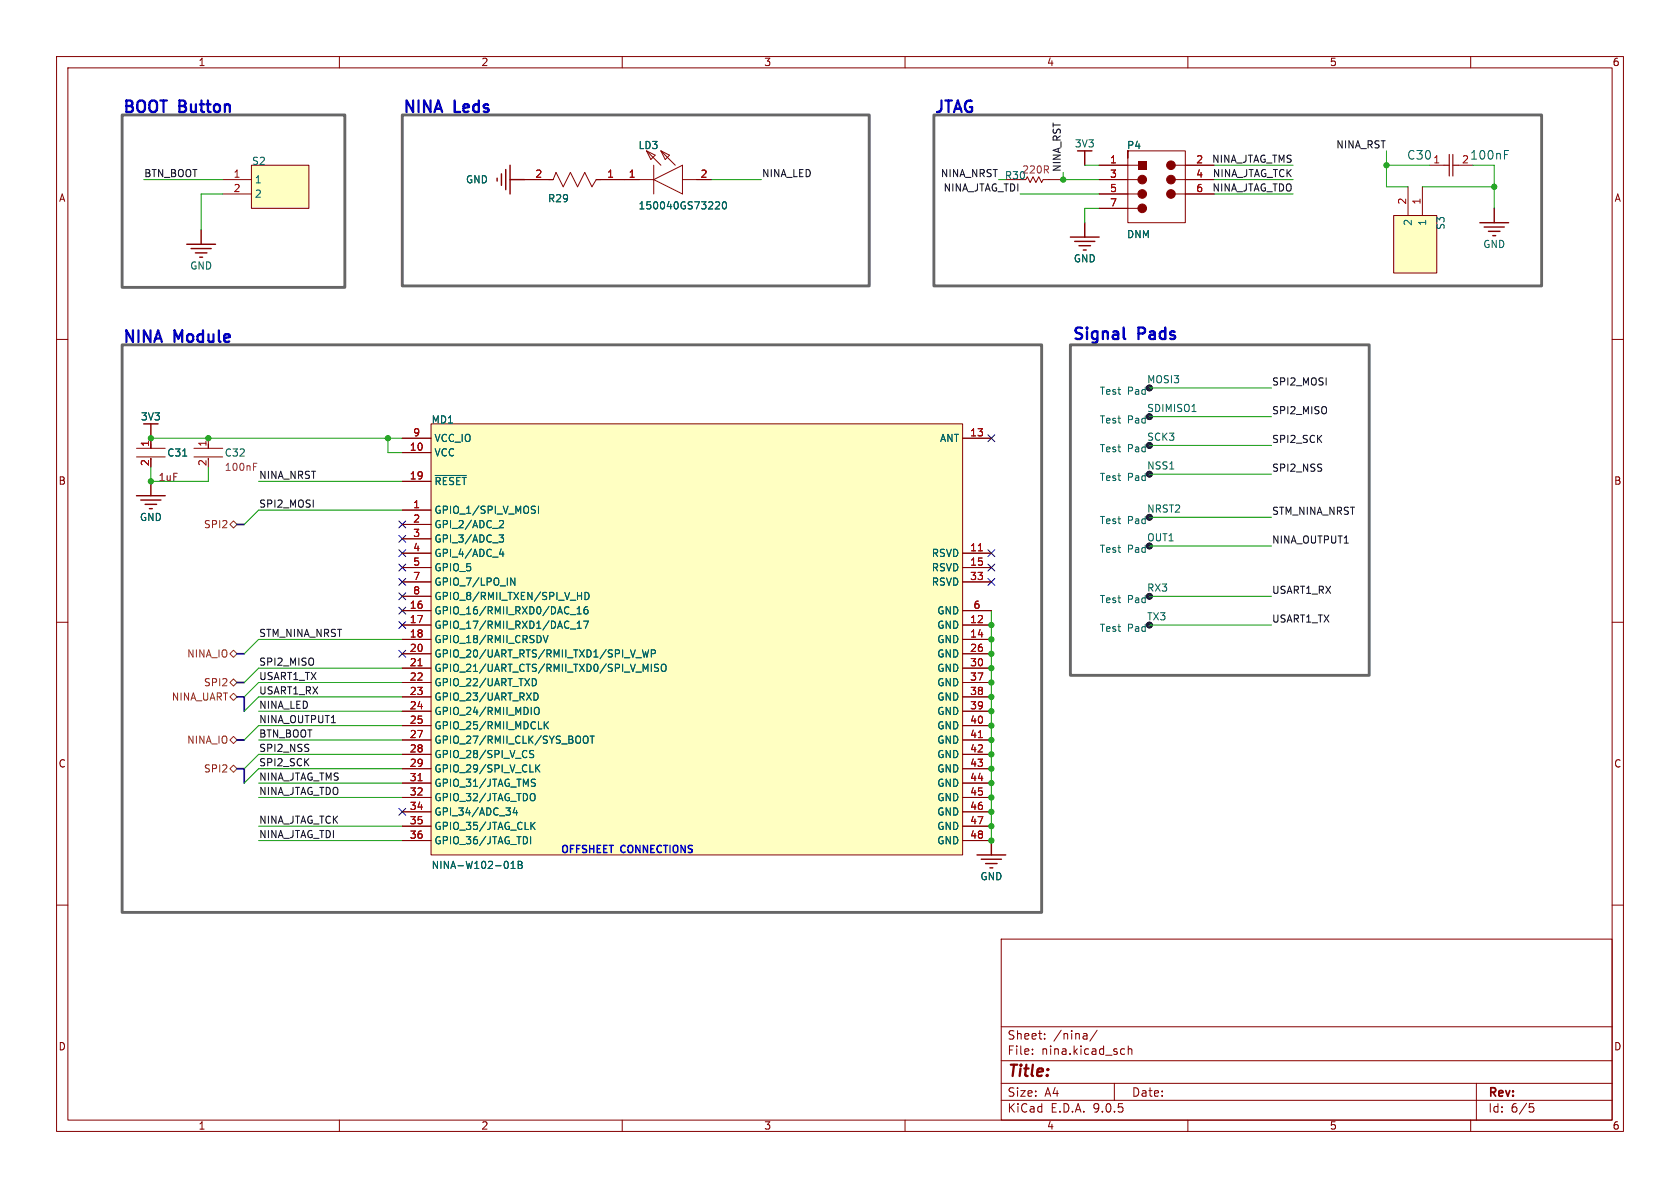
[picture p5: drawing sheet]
<svg xmlns="http://www.w3.org/2000/svg" width="297mm" height="210mm" viewBox="0 0 297 210" stroke-linecap="round" stroke-linejoin="round" font-family="sans-serif">
<g fill="none" stroke="#840000" stroke-width=".18">
<path d="M10 10h277v190h-277zM12 12h273v186h-273zM60 10v2M110 10v2M160 10v2M210 10v2M260 10v2M180.3 31.8h1.1l.2-.6 .5 1.1 .5-1.1 .5 1.1 .5-1.1 .5 1.1 .3-.5h3.6M252.7 29.2h2.6M257.8 29.2h2.5M10 60h2M24.1 79.2h5.1"/>
<path d="M26.7 77.5v1.7M285 60h2M24.1 80.8h5.1M10 110h2M285 110h2M10 160h2M177 166h108v32h-108zM285 160h2M60 198v2M110 198v2M160 198v2M177 194.5h108"/>
<path d="M177 191.5h108M177 187.5h108M177 181.5h108M182.5 186.3v.1M182.5 185.5v.1M184.7 183.6v.1M184.7 182.8v.1M192.1 182.8l.1 .9M192.2 183.6l-.2 .1M192.2 183.1h-.2M194 182.1l-1.3 2M197 191.5v3"/>
<path d="M198.4 185.4l.4 .1M198.8 186.3l-.4 .1M199.5 185.5l.2-.1 .3 .1 .1 .9M199.5 184.9v1.5M210 198v2M260 198v2M261 191.5v6.5M270.4 195.1h.7M270.5 195.7h.4l.3 .3-.2 .5-.5 .1"/>
</g>
<g fill="#3f4511" stroke="#3f4511" stroke-width=".18">
<circle cx="203.2" cy="68.6" r=".51"/>
<circle cx="203.2" cy="105.4" r=".51"/>
</g>
<g fill="none" stroke="#000" stroke-width=".18">
<circle cx="203.2" cy="68.6" r=".51"/>
<circle cx="203.2" cy="105.4" r=".51"/>
</g>
<path d="M266 26.6h.7M32.3 80.6h.7" fill="none" stroke="#006464" stroke-width=".18"/>
<path d="M191.8 26.7v2.5M191.8 39.4v2.5M261.6 39.4h5.1M264.2 36.8v2.6M189.2 41.9h5.1M190 42.7h3.5M190.8 43.4h2M191.5 44.2h.5M262.4 40.1h3.5M263.1 40.9h2.1M263.9 41.7h.5" fill="none" stroke="#840000" stroke-width=".25"/>
<path d="M255.3 29.2h.9M256.2 27.3v3.8M256.8 29.2h1M256.8 27.3v3.8" fill="none" stroke="#840000" stroke-width=".2"/>
<path d="M246.4 38.1h7.6v10.2h-7.6z" fill="#ffffc2"/>
<path d="M246.4 38.1h7.6v10.2h-7.6z" fill="none" stroke="#800000" stroke-width=".18"/>
<path d="M110.5 31.8h5.1M114.3 26.7l1.5 .7-.7 .8zM114.3 26.7l2.5 2.5M115.6 29.2v5.1M115.6 31.8l5-2.6v5.1zM116.8 26.7l1.6 .7-.8 .8zM116.8 26.7l2.6 2.5M120.6 31.8h5.1M248.9 33v5.1M251.5 33v5.1" fill="none" stroke="#840000" stroke-width=".18"/>
<path d="M126.7 35.7h.4l.1 .3-.8 .9h.8M127.8 35.8l.2-.1a.68 .68 0 0 1 .4 .6 .68 .68 0 0 1-.4 .6l-.2-.1-.1-.3z" fill="none" stroke="#006464" stroke-width=".18"/>
<path d="M172.7 151.1h5.1M173.5 151.9h3.5M174.2 152.7h2.1M175 153.4h.5M175.3 148.6v2.5" fill="none" stroke="#840000" stroke-width=".25"/>
<path d="M76.2 74.9h94v76.2h-94z" fill="#ffffc2"/>
<path d="M76.2 74.9h94v76.2h-94z" fill="none" stroke="#800000" stroke-width=".18"/>
<g fill="none" stroke="#840000" stroke-width=".18">
<path d="M199.4 26.7h10.1v12.7h-10.1v-12.7v1.2M199.4 29.2h1.8M199.4 31.8h1.8M199.4 34.3h1.8M199.4 36.8h1.8M71.1 77.5h5.1M170.2 77.5h5.1M71.1 80h5.1M71.1 85.1h5.1M71.1 90.2h5.1M71.1 92.7h5.1M71.1 95.3h5.1"/>
<path d="M71.1 97.8h5.1M170.2 97.8h5.1M71.1 100.3h5.1M71.1 102.9h5.1M71.1 105.4h5.1M71.1 108h5.1M71.1 110.5h5.1M71.1 113h5.1M71.1 115.6h5.1M71.1 118.1h5.1M170.2 100.3h5.1M170.2 102.9h5.1"/>
<path d="M170.2 108h5.1M170.2 110.5h5.1M170.2 113h5.1M170.2 115.6h5.1M170.2 118.1h5.1M71.1 120.7h5.1M71.1 123.2h5.1M71.1 125.7h5.1M71.1 128.3h5.1M71.1 130.8h5.1M71.1 133.4h5.1M71.1 135.9h5.1"/>
<path d="M71.1 138.4h5.1M170.2 120.7h5.1M170.2 123.2h5.1M170.2 125.7h5.1M170.2 128.3h5.1M170.2 130.8h5.1M170.2 133.4h5.1M170.2 135.9h5.1M170.2 138.4h5.1M71.1 141h5.1M71.1 143.5h5.1M71.1 146.1h5.1"/>
<path d="M71.1 148.6h5.1M170.2 141h5.1M170.2 143.5h5.1M170.2 146.1h5.1M170.2 148.6h5.1"/>
</g>
<g fill="none" stroke="#006464" stroke-width=".18">
<path d="M76.9 84h5.5M88.2 94.6h.8l-.4 .4 .4 .2v.4l-.2 .2h-.4M88.4 92.1l.4-.1 .2 .4-.8 .9h.8M88.6 97l-.3 .9h.8M88.9 97.5v.9M94.5 89.5h.1M94.5 90.2l.1 .2-.1 .3M95.2 89.5v1.2M90.3 102.2l.7 1.2v-1.2M94.4 120a.68 .68 0 0 1 .4 .6 .68 .68 0 0 1-.4 .6M96 112.3l.5 1.3 .4-1.3M100.8 108.7h1"/>
<path d="M100.8 111.2h1M102 108.5h.8M102 107.6l.4-.3v1.2M102 110.2l.4-.4v1.3M102 111.1h.8M102.1 105.3h.7M102.8 104.7v1.3M103.2 109.8h.8l-.5 1.3M103.4 104.7a.64 .64 0 0 1 .7 .7 .64 .64 0 0 1-.7 .6zM103.8 107.3h-.3a.86 .86 0 0 0 0 1.2l.4-.1 .1-.4-.3-.3h-.2l-.3 .3M113.6 114.9l.3 1.2 .2-.9 .3 .9 .3-1.2M115.1 115.5h.7l.1-.2-.1-.3-.7-.1v1.2"/>
<path d="M116.4 117.5l-.5-.1-.1 .1v.4l.5 .2 .1 .3-.2 .3-.5-.1M117 117.6l.2-.2a.43 .43 0 0 1 .6 .4v.5a.42 .42 0 0 1-.5 .4 .42 .42 0 0 1-.4-.4zM94.2 138.3l.3 .2 .1 .3-.2 .2h-.3M94.2 137.7l.4 .1M94.3 132.7h-.4l-.2 .1v.3l.5 .3 .1 .3-.2 .2h-.5M94.4 122.5a.64 .64 0 0 1 .7 .6 .64 .64 0 0 1-.7 .7M94.5 125.2l.3-.2a.43 .43 0 0 1 .5 .5v.4a.42 .42 0 0 1-.4 .4 .42 .42 0 0 1-.4-.4zM94.7 135.2v1.3M94.9 135.7l.5 .8M95.4 135.2l-.7 .7M96.2 127.6v1.2M96.4 128.1l.5 .7"/>
<path d="M96.9 127.6l-.7 .7M103.3 130.2l.1-.1a.43 .43 0 0 1 .6 .4v.5a.42 .42 0 0 1-.3 .4 .42 .42 0 0 1-.4-.1M104.3 130.1h.8M104.7 130.1v1.3M90.3 153.5h.8M90.3 152.6l.4-.3v1.2M91 142.8l-.3 .9h.8M91.3 143.2v.9M91.6 152.3h.4l.3 .2-.3 .4 .3 .1v.3l-.2 .2h-.5zM91.6 152.9h.4M93.8 147.9v1.3M94 145.9l.6 .7"/>
<path d="M94.3 140.3h.1a.81 .81 0 0 1-.1 1.2M94.6 145.4l-.7 .7"/>
</g>
<path d="M173 97.4h.7M73.9 117.7h.7M73.9 138h.7M173 130.4h.7" fill="none" stroke="#a90000" stroke-width=".18"/>
<g fill="#840000" stroke="#840000" stroke-width=".18">
<circle cx="201.9" cy="31.7" r=".76"/>
<circle cx="201.9" cy="34.3" r=".76"/>
<circle cx="201.9" cy="36.8" r=".76"/>
</g>
<path d="M201.2 28.4h1.5v1.6h-1.5z" fill="#840000"/>
<g fill="#840000" stroke="#840000" stroke-width=".18">
<circle cx="207" cy="29.2" r=".76"/>
<circle cx="207" cy="31.7" r=".76"/>
<circle cx="207" cy="34.3" r=".76"/>
</g>
<path d="M92.7 31.8h5.1l.5-1.3 1.3 2.5 1.2-2.5 1.3 2.5 1.3-2.5 1.2 2.5 .8-1.2h5.1M194.3 29.2h5.1M194.3 31.8h5.1M194.3 34.3h5.1M194.3 36.8h5.1M207.8 29.2h6.8M207.8 31.8h6.8M207.8 34.3h6.8" fill="none" stroke="#840000" stroke-width=".18"/>
<g fill="#3f4511" stroke="#3f4511" stroke-width=".18">
<circle cx="203.2" cy="83.8" r=".51"/>
<circle cx="203.2" cy="78.7" r=".51"/>
<circle cx="203.2" cy="73.7" r=".51"/>
<circle cx="203.2" cy="96.5" r=".51"/>
<circle cx="203.2" cy="110.5" r=".51"/>
<circle cx="203.2" cy="91.4" r=".51"/>
</g>
<g fill="none" stroke="#000" stroke-width=".18">
<circle cx="203.2" cy="78.7" r=".51"/>
<circle cx="203.2" cy="73.7" r=".51"/>
<circle cx="203.2" cy="91.4" r=".51"/>
<circle cx="203.2" cy="83.8" r=".51"/>
<circle cx="203.2" cy="96.5" r=".51"/>
<circle cx="203.2" cy="110.5" r=".51"/>
</g>
<path d="M210.7 72.8h.8" fill="none" stroke="#006464" stroke-width=".18"/>
<path d="M87.9 31.5v.5M88.6 30.7v2.1M89.4 30v3.5M90.2 29.2v5.1M90.2 31.8h2.5" fill="none" stroke="#840000" stroke-width=".25"/>
<path d="M44.4 29.2h10.2v7.6h-10.2z" fill="#ffffc2"/>
<path d="M44.4 29.2h10.2v7.6h-10.2z" fill="none" stroke="#800000" stroke-width=".18"/>
<g fill="none" stroke="#840000" stroke-width=".18">
<path d="M39.4 31.8h5M39.4 34.3h5M92.7 31.8h5.1M105.4 31.8h7.6M123.2 31.8h2.5M194.3 31.8h5.1M194.3 34.3h5.1M194.3 29.2h5.1M194.3 36.8h5.1M209.5 31.8h5.1M209.5 34.3h5.1M209.5 29.2h5.1"/>
<path d="M26.7 77.5v1.7M34.3 79.2h5.1M36.8 77.5v1.7M71.1 77.5h5.1M170.2 77.5h5.1M34.3 80.8h5.1M71.1 80h5.1M71.1 85.1h5.1M71.1 90.2h5.1M71.1 92.7h5.1M71.1 95.3h5.1M71.1 97.8h5.1"/>
<path d="M170.2 97.8h5.1M71.1 100.3h5.1M71.1 102.9h5.1M71.1 105.4h5.1M71.1 108h5.1M71.1 110.5h5.1M71.1 113h5.1M71.1 115.6h5.1M71.1 118.1h5.1M170.2 100.3h5.1M170.2 102.9h5.1M170.2 108h5.1"/>
<path d="M170.2 110.5h5.1M170.2 113h5.1M170.2 115.6h5.1M170.2 118.1h5.1M71.1 120.7h5.1M71.1 123.2h5.1M71.1 125.7h5.1M71.1 128.3h5.1M71.1 130.8h5.1M71.1 133.4h5.1M71.1 135.9h5.1M71.1 138.4h5.1"/>
<path d="M170.2 120.7h5.1M170.2 123.2h5.1M170.2 125.7h5.1M170.2 128.3h5.1M170.2 130.8h5.1M170.2 133.4h5.1M170.2 135.9h5.1M170.2 138.4h5.1M71.1 141h5.1M71.1 143.5h5.1M71.1 146.1h5.1M71.1 148.6h5.1"/>
<path d="M170.2 141h5.1M170.2 143.5h5.1M170.2 146.1h5.1M170.2 148.6h5.1"/>
</g>
<path d="M33 43.2h5.1M33.8 43.9h3.5M34.5 44.7h2.1M35.3 45.5h.5M35.6 40.6v2.6M26.7 74.9v2.6M24.1 87.6h5.1M24.9 88.4h3.5M25.7 89.2h2M26.4 89.9h.5M26.7 85.1v2.5" fill="none" stroke="#840000" stroke-width=".25"/>
<path d="M44.8 82.5h.4M44.8 81.9h.6" fill="none" stroke="#840084" stroke-width=".18"/>
<path d="M40.6 92.7l.7-.6 .6 .6-.6 .6zM40.6 115.6l.7-.7 .6 .7-.6 .6zM40.6 135.9l.7-.6 .6 .6-.6 .6zM40.6 123.2l.7-.6 .6 .6-.6 .6zM41.3 120l.6 .7-.6 .6-.7-.6zM41.3 130.2l.6 .6-.6 .6-.7-.6z" fill="none" stroke="#725600" stroke-width=".18"/>
<path d="M41.9 92.7h1.3M41.9 115.6h1.3M41.9 123.2h1.3v2.5M41.9 135.9h1.3v2.5M41.9 120.7h1.3M41.9 130.8h1.3" fill="none" stroke="#000084" stroke-width=".3"/>
<g fill="none" stroke="#009600" stroke-width=".18">
<path d="M25.4 31.8h14M39.4 34.3h-3.8v6.3M125.7 31.8h8.9M176.5 31.8h1.3M180.3 34.3h14M188 30.5v1.3h6.3M191.8 29.2h2.5M194.3 36.8h-2.5v2.6M214.6 31.8h14M214.6 29.2h14M214.6 34.3h14M245.1 29.2h7.6"/>
<path d="M245.1 26.7v6.3h3.8M251.5 33h12.7M260.3 29.2h3.9v7.6M26.7 77.5h44.4M68.6 77.5v2.5h2.5M203.2 73.7h21.6M203.2 78.7h21.6M203.2 68.6h21.6M26.7 82.6v2.5h10.1v-2.5M45.7 85.1h25.4M71.1 90.2h-25.4l-2.5 2.5M203.2 96.5h21.6"/>
<path d="M203.2 91.4h21.6M203.2 83.8h21.6M71.1 113h-25.4l-2.5 2.6M71.1 118.1h-25.4l-2.5 2.6M175.3 108v40.6M203.2 105.4h21.6M203.2 110.5h21.6M45.7 125.7h25.4M45.7 130.8h25.4M45.7 138.4h25.4M71.1 123.2h-25.4l-2.5 2.5M71.1 135.9h-25.4l-2.5 2.5"/>
<path d="M71.1 128.3h-25.4l-2.5 2.5M71.1 133.4h-25.4l-2.5 2.5M71.1 120.7h-25.4l-2.5 2.5M45.7 141h25.4M45.7 148.6h25.4M45.7 146.1h25.4"/>
</g>
<g fill="none" stroke="#000084" stroke-width=".18">
<path d="M174.7 76.9l1.2 1.2M175.9 76.9l-1.2 1.2M70.5 97.2l1.2 1.2M70.5 99.7l1.2 1.2M70.5 94.6l1.2 1.3M70.5 92.1l1.2 1.2M71.7 97.2l-1.2 1.2M71.7 99.7l-1.2 1.2M71.7 94.6l-1.2 1.3M71.7 92.1l-1.2 1.2M174.7 97.2l1.2 1.2M174.7 99.7l1.2 1.2"/>
<path d="M175.9 97.2l-1.2 1.2M175.9 99.7l-1.2 1.2M70.5 104.8l1.2 1.2M70.5 102.3l1.2 1.2M70.5 107.3l1.2 1.3M70.5 115l1.2 1.2M70.5 109.9l1.2 1.2M71.7 104.8l-1.2 1.2M71.7 102.3l-1.2 1.2M71.7 107.3l-1.2 1.3M71.7 115l-1.2 1.2M71.7 109.9l-1.2 1.2"/>
<path d="M174.7 102.3l1.2 1.2M175.9 102.3l-1.2 1.2M70.5 142.9l1.2 1.2M71.7 142.9l-1.2 1.2"/>
</g>
<path d="M198.8 59.8l.1 .1" fill="none" stroke="#0000c2" stroke-width=".41"/>
<path d="M21.6 20.3h39.4v30.5h-39.4zM71.1 20.3h82.6v30.2h-82.6zM165.1 20.3h107.4v30.2h-107.4zM21.6 61h162.5v100.3h-162.5zM189.2 61h52.9v58.4h-52.9z" fill="none" stroke="#666" stroke-width=".51"/>
<g fill="none" stroke="#006464" stroke-width=".18">
<path d="M126.7 35.7h.4l.1 .3-.8 .9h.8M127.8 35.8l.2-.1a.68 .68 0 0 1 .4 .6 .68 .68 0 0 1-.4 .6l-.2-.1-.1-.3zM32.3 80.6h.7M76.9 84h5.5M88.2 94.6h.8l-.4 .4 .4 .2v.4l-.2 .2h-.4M88.4 92.1l.4-.1 .2 .4-.8 .9h.8M88.6 97l-.3 .9h.8M88.9 97.5v.9M94.5 89.5h.1M94.5 90.2l.1 .2-.1 .3M95.2 89.5v1.2M90.3 102.2l.7 1.2v-1.2"/>
<path d="M94.4 120a.68 .68 0 0 1 .4 .6 .68 .68 0 0 1-.4 .6M96 112.3l.5 1.3 .4-1.3M100.8 108.7h1M100.8 111.2h1M102 108.5h.8M102 107.6l.4-.3v1.2M102 110.2l.4-.4v1.3M102 111.1h.8M102.1 105.3h.7M102.8 104.7v1.3M103.2 109.8h.8l-.5 1.3M103.4 104.7a.64 .64 0 0 1 .7 .7 .64 .64 0 0 1-.7 .6z"/>
<path d="M103.8 107.3h-.3a.86 .86 0 0 0 0 1.2l.4-.1 .1-.4-.3-.3h-.2l-.3 .3M113.6 114.9l.3 1.2 .2-.9 .3 .9 .3-1.2M115.1 115.5h.7l.1-.2-.1-.3-.7-.1v1.2M116.4 117.5l-.5-.1-.1 .1v.4l.5 .2 .1 .3-.2 .3-.5-.1M117 117.6l.2-.2a.43 .43 0 0 1 .6 .4v.5a.42 .42 0 0 1-.5 .4 .42 .42 0 0 1-.4-.4zM94.2 138.3l.3 .2 .1 .3-.2 .2h-.3M94.2 137.7l.4 .1M94.3 132.7h-.4l-.2 .1v.3l.5 .3 .1 .3-.2 .2h-.5M94.4 122.5a.64 .64 0 0 1 .7 .6 .64 .64 0 0 1-.7 .7M94.5 125.2l.3-.2a.43 .43 0 0 1 .5 .5v.4a.42 .42 0 0 1-.4 .4 .42 .42 0 0 1-.4-.4zM94.7 135.2v1.3M94.9 135.7l.5 .8"/>
<path d="M95.4 135.2l-.7 .7M96.2 127.6v1.2M96.4 128.1l.5 .7M96.9 127.6l-.7 .7M103.3 130.2l.1-.1a.43 .43 0 0 1 .6 .4v.5a.42 .42 0 0 1-.3 .4 .42 .42 0 0 1-.4-.1M104.3 130.1h.8M104.7 130.1v1.3M90.3 153.5h.8M90.3 152.6l.4-.3v1.2M91 142.8l-.3 .9h.8M91.3 143.2v.9M91.6 152.3h.4l.3 .2-.3 .4 .3 .1v.3l-.2 .2h-.5z"/>
<path d="M91.6 152.9h.4M93.8 147.9v1.3M94 145.9l.6 .7M94.3 140.3h.1a.81 .81 0 0 1-.1 1.2M94.6 145.4l-.7 .7"/>
</g>
<path d="M173 97.4h.7M73.9 117.7h.7M73.9 138h.7M173 130.4h.7" fill="none" stroke="#a90000" stroke-width=".18"/>
<g fill="#009600" stroke="#009600" stroke-width=".18">
<circle cx="175.3" cy="146.1" r=".46"/>
<circle cx="175.3" cy="148.6" r=".46"/>
<circle cx="175.3" cy="135.9" r=".46"/>
<circle cx="175.3" cy="130.8" r=".46"/>
<circle cx="175.3" cy="133.4" r=".46"/>
<circle cx="175.3" cy="118.1" r=".46"/>
<circle cx="175.3" cy="120.7" r=".46"/>
<circle cx="175.3" cy="123.2" r=".46"/>
<circle cx="175.3" cy="125.7" r=".46"/>
<circle cx="175.3" cy="128.3" r=".46"/>
<circle cx="175.3" cy="113" r=".46"/>
<circle cx="175.3" cy="115.6" r=".46"/>
<circle cx="175.3" cy="143.5" r=".46"/>
<circle cx="175.3" cy="141" r=".46"/>
<circle cx="175.3" cy="138.4" r=".46"/>
<circle cx="36.8" cy="77.5" r=".46"/>
<circle cx="26.7" cy="85.1" r=".46"/>
<circle cx="26.7" cy="77.5" r=".46"/>
<circle cx="68.6" cy="77.5" r=".46"/>
<circle cx="175.3" cy="110.5" r=".46"/>
<circle cx="188" cy="31.8" r=".46"/>
<circle cx="245.1" cy="29.2" r=".46"/>
<circle cx="264.2" cy="33" r=".46"/>
</g>
<g font-size="2.8" fill="#0000c2">
<text x="21.6" y="20.1">BOOT</text>
<text x="31.8" y="20.1">Button</text>
<text x="71.1" y="20.1">NINA</text>
<text x="80.4" y="20.1">Leds</text>
<text x="165.1" y="20.1">JTAG</text>
<text x="21.6" y="60.7">NINA</text>
<text x="30.9" y="60.7">Module</text>
<text x="189.5" y="60.2">Signal</text>
<text x="201.3" y="60.2">Pads</text>
</g>
<text font-size="2.8" fill="#840000" x="178" y="190.9">Title:</text>
<g font-size="2.1" fill="#006464">
<text x="248.7" y="28.4">C30</text>
<text x="259.8" y="28.4">100nF</text>
</g>
<g font-size="2.1" fill="#840000">
<text x="178" y="184">Sheet:</text>
<text x="186.2" y="184">/nina/</text>
<text x="178" y="186.7">File:</text>
<text x="184.1" y="186.7">nina.kicad_sch</text>
<text x="178" y="196.9">KiCad</text>
<text x="178" y="194.1">Size:</text>
<text x="184.7" y="194.1">A4</text>
<text x="185.7" y="196.9">E.D.A.</text>
<text x="193.3" y="196.9">9.0.5</text>
<text x="200" y="194.1">Date:</text>
<text x="263" y="194.3">Rev:</text>
<text x="263" y="196.9">Id:</text>
<text x="267.1" y="196.9">6/5</text>
</g>
<g font-size="1.8" fill="#840000">
<text x="35" y="11.9">1</text>
<text x="85" y="11.9">2</text>
<text x="135" y="11.9">3</text>
<text x="185" y="11.9">4</text>
<text x="235" y="11.9">5</text>
<text x="285" y="11.9">6</text>
<text x="10.3" y="35.9">A</text>
<text x="285.3" y="35.9">A</text>
<text x="10.3" y="85.9">B</text>
<text x="285.3" y="85.9">B</text>
<text x="10.3" y="135.9">C</text>
<text x="285.3" y="135.9">C</text>
<text x="10.3" y="185.9">D</text>
<text x="285.3" y="185.9">D</text>
<text x="35" y="199.9">1</text>
<text x="85" y="199.9">2</text>
<text x="135" y="199.9">3</text>
<text x="185" y="199.9">4</text>
<text x="235" y="199.9">5</text>
<text x="285" y="199.9">6</text>
</g>
<g font-size="1.8" fill="#006464">
<text x="44.5" y="29.3">S2</text>
<text x="112.8" y="26.6">LD3</text>
<text x="189.9" y="26.3">3V3</text>
<text x="199.1" y="26.6">P4</text>
<text x="253.3" y="29">1</text>
<text x="45" y="32.6">1</text>
<text x="45" y="35.2">2</text>
<text x="82.3" y="32.6">GND</text>
<text x="96.8" y="36">R29</text>
<text x="112.8" y="37.2">150040GS73220</text>
<text x="249.8" y="40" transform="rotate(-90 249.8 40)">2</text>
<text x="252.3" y="40" transform="rotate(-90 252.3 40)">1</text>
<text x="255.6" y="40.7" transform="rotate(-90 255.6 40.7)">S3</text>
<text x="33.5" y="47.9">GND</text>
<text x="189.7" y="46.6">GND</text>
<text x="199.1" y="42.3">DNM</text>
<text x="262.1" y="44">GND</text>
<text x="194.3" y="70">Test</text>
<text x="199.3" y="70">Pad</text>
<text x="202.7" y="68">MOSI3</text>
<text x="24.8" y="74.5">3V3</text>
<text x="76.2" y="75.1">MD1</text>
<text x="194.3" y="75.1">Test</text>
<text x="199.3" y="75.1">Pad</text>
<text x="202.7" y="73">SDIMISO1</text>
<text x="29.5" y="80.9">C31</text>
<text x="39.6" y="80.9">C32</text>
<text x="76.7" y="78.3">VCC_IO</text>
<text x="76.7" y="80.9">VCC</text>
<text x="166.1" y="78.3">ANT</text>
<text x="194.3" y="80.1">Test</text>
<text x="199.3" y="80.1">Pad</text>
<text x="202.7" y="83.2">NSS1</text>
<text x="202.7" y="78.1">SCK3</text>
<text x="76.7" y="86">~{RESET}</text>
<text x="194.3" y="85.2">Test</text>
<text x="199.3" y="85.2">Pad</text>
<text x="24.6" y="92.3">GND</text>
<text x="76.7" y="91">GPIO_1/SPI_V_MOSI</text>
<text x="76.7" y="93.6">GPI_2/ADC_2</text>
<text x="194.3" y="92.8">Test</text>
<text x="199.3" y="92.8">Pad</text>
<text x="202.7" y="95.9">OUT1</text>
<text x="202.7" y="90.8">NRST2</text>
<text x="76.7" y="96.1">GPI_3/ADC_3</text>
<text x="76.7" y="98.7">GPI_4/ADC_4</text>
<text x="76.7" y="101.2">GPIO_5</text>
<text x="164.6" y="98.7">RSVD</text>
<text x="164.6" y="101.2">RSVD</text>
<text x="194.3" y="97.9">Test</text>
<text x="199.3" y="97.9">Pad</text>
<text x="76.7" y="103.7">GPIO_7/LPO_IN</text>
<text x="76.7" y="106.3">GPIO_8/RMII_TXEN/SPI_V_HD</text>
<text x="164.6" y="103.7">RSVD</text>
<text x="194.3" y="106.8">Test</text>
<text x="199.3" y="106.8">Pad</text>
<text x="202.7" y="104.8">RX3</text>
<text x="76.7" y="108.8">GPIO_16/RMII_RXD0/DAC_16</text>
<text x="76.7" y="111.4">GPIO_17/RMII_RXD1/DAC_17</text>
<text x="76.7" y="113.9">GPIO_18/RMII_CRSDV</text>
<text x="165.6" y="108.8">GND</text>
<text x="165.6" y="111.4">GND</text>
<text x="165.6" y="113.9">GND</text>
<text x="194.3" y="111.9">Test</text>
<text x="199.3" y="111.9">Pad</text>
<text x="202.7" y="109.9">TX3</text>
<text x="76.7" y="116.4">GPIO_20/UART_RTS/RMII_TXD1/SPI_V_WP</text>
<text x="76.7" y="119">GPIO_21/UART_CTS/RMII_TXD0/SPI_V_MISO</text>
<text x="165.6" y="116.4">GND</text>
<text x="165.6" y="119">GND</text>
<text x="76.7" y="121.5">GPIO_22/UART_TXD</text>
<text x="76.7" y="124.1">GPIO_23/UART_RXD</text>
<text x="165.6" y="121.5">GND</text>
<text x="165.6" y="124.1">GND</text>
<text x="76.7" y="126.6">GPIO_24/RMII_MDIO</text>
<text x="76.7" y="129.1">GPIO_25/RMII_MDCLK</text>
<text x="76.7" y="131.7">GPIO_27/RMII_CLK/SYS_BOOT</text>
<text x="165.6" y="126.6">GND</text>
<text x="165.6" y="129.1">GND</text>
<text x="165.6" y="131.7">GND</text>
<text x="76.7" y="134.2">GPIO_28/SPI_V_CS</text>
<text x="76.7" y="136.8">GPIO_29/SPI_V_CLK</text>
<text x="165.6" y="134.2">GND</text>
<text x="165.6" y="136.8">GND</text>
<text x="76.7" y="139.3">GPIO_31/JTAG_TMS</text>
<text x="76.7" y="141.8">GPIO_32/JTAG_TDO</text>
<text x="165.6" y="139.3">GND</text>
<text x="165.6" y="141.8">GND</text>
<text x="76.7" y="144.4">GPI_34/ADC_34</text>
<text x="76.7" y="146.9">GPIO_35/JTAG_CLK</text>
<text x="76.7" y="149.5">GPIO_36/JTAG_TDI</text>
<text x="165.6" y="144.4">GND</text>
<text x="165.6" y="146.9">GND</text>
<text x="165.6" y="149.5">GND</text>
<text x="76.2" y="153.8">NINA-W102-01B</text>
<text x="173.2" y="155.8">GND</text>
</g>
<g font-size="1.8" fill="#a90000">
<text x="196.1" y="29">1</text>
<text x="211.4" y="29">2</text>
<text x="258.4" y="29">2</text>
<text x="41.2" y="31.5">1</text>
<text x="41.2" y="34">2</text>
<text x="94.5" y="31.5">2</text>
<text x="107.2" y="31.5">1</text>
<text x="111.1" y="31.5">1</text>
<text x="123.8" y="31.5">2</text>
<text x="196.1" y="31.5">3</text>
<text x="196.1" y="34">5</text>
<text x="211.4" y="31.5">4</text>
<text x="211.4" y="34">6</text>
<text x="196.1" y="36.6">7</text>
<text x="248.7" y="36.3" transform="rotate(-90 248.7 36.3)">2</text>
<text x="251.2" y="36.3" transform="rotate(-90 251.2 36.3)">1</text>
<text x="73" y="77.2">9</text>
<text x="171.4" y="77.2">13</text>
<text x="26.4" y="82.5" transform="rotate(-90 26.4 82.5)">2</text>
<text x="26.4" y="79.1" transform="rotate(-90 26.4 79.1)">1</text>
<text x="36.6" y="82.5" transform="rotate(-90 36.6 82.5)">2</text>
<text x="36.6" y="79.1" transform="rotate(-90 36.6 79.1)">1</text>
<text x="72.3" y="79.8">10</text>
<text x="72.3" y="84.8">19</text>
<text x="73" y="89.9">1</text>
<text x="73" y="92.5">2</text>
<text x="73" y="95">3</text>
<text x="73" y="97.5">4</text>
<text x="73" y="100.1">5</text>
<text x="171.4" y="97.5">11</text>
<text x="171.4" y="100.1">15</text>
<text x="72.3" y="107.7">16</text>
<text x="73" y="102.6">7</text>
<text x="73" y="105.2">8</text>
<text x="171.4" y="102.6">33</text>
<text x="172" y="107.7">6</text>
<text x="72.3" y="110.2">17</text>
<text x="72.3" y="112.8">18</text>
<text x="171.4" y="110.2">12</text>
<text x="171.4" y="112.8">14</text>
<text x="72.3" y="115.3">20</text>
<text x="72.3" y="117.9">21</text>
<text x="171.4" y="115.3">26</text>
<text x="171.4" y="117.9">30</text>
<text x="72.3" y="120.4">22</text>
<text x="72.3" y="122.9">23</text>
<text x="72.3" y="125.5">24</text>
<text x="171.4" y="120.4">37</text>
<text x="171.4" y="122.9">38</text>
<text x="171.4" y="125.5">39</text>
<text x="72.3" y="128">25</text>
<text x="72.3" y="130.6">27</text>
<text x="171.4" y="128">40</text>
<text x="171.4" y="130.6">41</text>
<text x="72.3" y="133.1">28</text>
<text x="72.3" y="135.6">29</text>
<text x="171.4" y="133.1">42</text>
<text x="171.4" y="135.6">43</text>
<text x="72.3" y="138.2">31</text>
<text x="72.3" y="140.7">32</text>
<text x="72.3" y="143.3">34</text>
<text x="171.4" y="138.2">44</text>
<text x="171.4" y="140.7">45</text>
<text x="171.4" y="143.3">46</text>
<text x="72.3" y="145.8">35</text>
<text x="72.3" y="148.3">36</text>
<text x="171.4" y="145.8">47</text>
<text x="171.4" y="148.3">48</text>
</g>
<g font-size="1.8" fill="#0f0f0f">
<text x="214.2" y="28.9">NINA_JTAG_TMS</text>
<text x="236.1" y="26.3">NINA_RST</text>
<text x="25.4" y="31.4">BTN_BOOT</text>
<text x="134.6" y="31.4">NINA_LED</text>
<text x="166.2" y="31.4">NINA_NRST</text>
<text x="166.7" y="33.9">NINA_JTAG_TDI</text>
<text x="177.6" y="31.9">R30</text>
<text x="187.6" y="30.5" transform="rotate(-90 187.6 30.5)">NINA_RST</text>
<text x="214.2" y="33.9">NINA_JTAG_TDO</text>
<text x="214.3" y="31.4">NINA_JTAG_TCK</text>
<text x="224.8" y="68.2">SPI2_MOSI</text>
<text x="224.8" y="73.3">SPI2_MISO</text>
<text x="224.8" y="78.4">SPI2_SCK</text>
<text x="224.8" y="83.5">SPI2_NSS</text>
<text x="45.7" y="84.7">NINA_NRST</text>
<text x="45.7" y="89.8">SPI2_MOSI</text>
<text x="224.8" y="91.1">STM_NINA_NRST</text>
<text x="224.8" y="96.2">NINA_OUTPUT1</text>
<text x="224.8" y="105.1">USART1_RX</text>
<text x="45.7" y="112.7">STM_NINA_NRST</text>
<text x="224.8" y="110.1">USART1_TX</text>
<text x="45.7" y="117.8">SPI2_MISO</text>
<text x="45.7" y="125.4">NINA_LED</text>
<text x="45.7" y="122.8">USART1_RX</text>
<text x="45.7" y="120.3">USART1_TX</text>
<text x="45.7" y="127.9">NINA_OUTPUT1</text>
<text x="45.7" y="130.5">BTN_BOOT</text>
<text x="45.7" y="135.5">SPI2_SCK</text>
<text x="45.7" y="133">SPI2_NSS</text>
<text x="45.7" y="140.6">NINA_JTAG_TDO</text>
<text x="45.7" y="138.1">NINA_JTAG_TMS</text>
<text x="45.7" y="148.2">NINA_JTAG_TDI</text>
<text x="45.7" y="145.7">NINA_JTAG_TCK</text>
</g>
<g font-size="1.8" fill="#840084">
<text x="180.6" y="30.9">220R</text>
<text x="39.6" y="83.5">100nF</text>
<text x="27.9" y="85.2">1uF</text>
</g>
<g font-size="1.8" fill="#725600">
<text x="36" y="93.6">SPI2</text>
<text x="33" y="116.4">NINA_IO</text>
<text x="30.3" y="124.1">NINA_UART</text>
<text x="36" y="121.5">SPI2</text>
<text x="33" y="131.7">NINA_IO</text>
<text x="36" y="136.8">SPI2</text>
</g>
<g font-size="1.8" fill="#0000c2">
<text x="99.1" y="150.9">OFFSHEET</text>
<text x="109.8" y="150.9">CONNECTIONS</text>
</g>
</svg>
